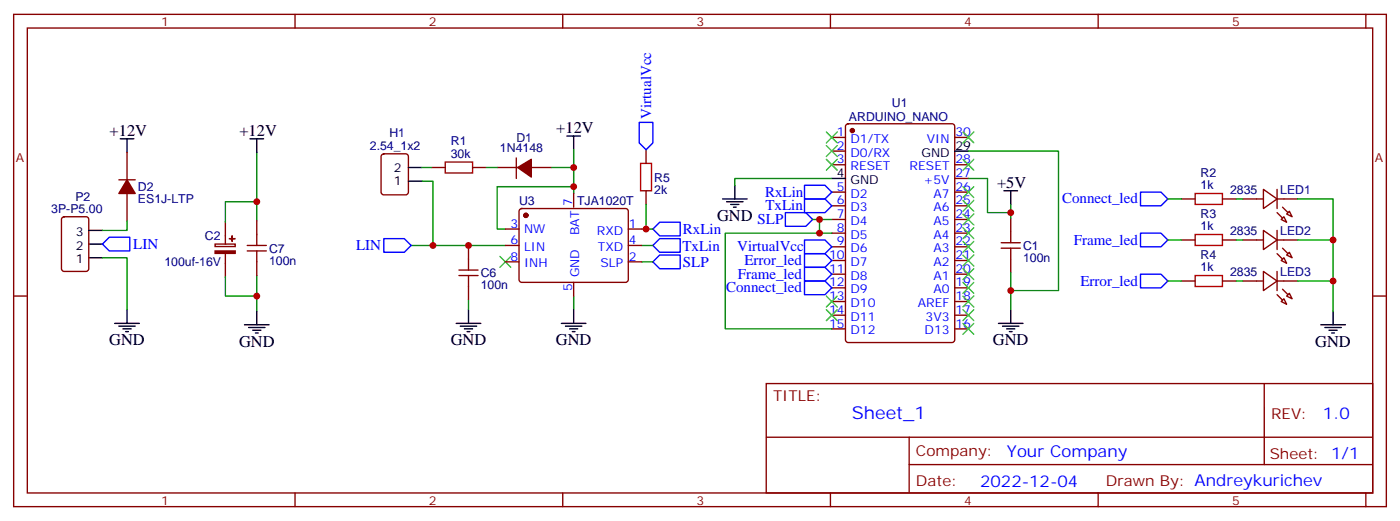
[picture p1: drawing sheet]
<svg xmlns="http://www.w3.org/2000/svg" width="362mm" height="134mm" viewBox="0 0 362 134" stroke-linecap="round" stroke-linejoin="round" font-family="sans-serif">
<g fill="none" stroke="#870000" stroke-width=".35">
<path d="M3.5 3.7h354.6v127h-354.6zM7.1 7.2h347.4v120h-347.4zM76.2 3.7v3.5M145.3 3.7v3.5M214.5 3.7v3.5M283.6 3.7v3.5M352.8 3.7v3.5M32.8 39.3v7.1M98.7 39.9l.4-.2h5.7a.71 .71 0 0 1 .7 .7l-.1 9.4-.6 .5h-5.7l-.5-.3-.2-.4v-9.2zM166.9 38.6v3.6M214.8 35.5h3.6M214.8 39h3.6"/>
<path d="M218.6 32.1l.5-.2h26.8a.71 .71 0 0 1 .7 .7l-.1 55.3-.6 .5h-26.8l-.5-.3-.2-.4v-55.1zM246.6 35.5h3.5M16.1 56.1l.5-.2h5.6a.71 .71 0 0 1 .7 .7v13l-.7 .4h-5.6l-.5-.2-.2-.5v-12.7zM30.7 46.4h4.2M32.8 49.9v7.1M58.2 57.3v5.7M66.3 57v6.3M111.5 43.2h3.5M122.1 43.2h3.5M128.4 43.2h5.3M130.5 59.1h3.6M133.3 40.7v5.3"/>
<path d="M134.3 54l.5-.2h26.8a.71 .71 0 0 1 .7 .7v17.6l-.3 .5-.4 .2h-26.8l-.5-.2-.2-.5v-17.6zM137.2 43.2h5.3M148.2 49.9v3.5M162.3 59.1h3.5M166.9 49.2v3.5M214.8 42.5h3.6M214.8 49.6h3.6M214.8 53.1h3.6M214.8 56.6h3.6M246.6 42.5h3.5M246.6 49.6h3.5M246.6 53.1h3.5"/>
<path d="M246.6 56.6h3.5M246.6 46h3.5M261.1 56.3v6.3M305.2 51.3h3.5M315.7 51.3h3.6M321 51.3h5.3M326.3 48.9l3.5 2.4-3.5 2.5zM326.3 59.4l3.5 2.5-3.5 2.5zM329.8 51.3h5.3M329.8 48.9v4.9M329.8 59.4v5M330.9 56.6l.7-.7 .7 1.4z"/>
<path d="M333 54.5l.7 1.4-1.4-.7zM3.5 76.4h3.6M55.6 63h5.1v.6h-5.1zM58.2 65.4v6M63.9 64.7h4.9M66.3 64.7v6.4M118.5 71.1h5M121 63.3v6.4M121 71.1v6.3M130.5 67.6h3.6M130.5 63.3h3.6M148.2 72.8v3.6"/>
<path d="M162.3 67.6h3.5M162.3 63.3h3.5M214.8 60.1h3.6M214.8 63.7h3.6M214.8 67.2h3.6M214.8 70.7h3.6M214.8 74.3h3.6M214.8 77.8h3.6M246.6 60.1h3.5M246.6 63.7h3.5M246.6 67.2h3.5M246.6 70.7h3.5"/>
<path d="M246.6 74.3h3.5M246.6 77.8h3.5M258.6 64h4.9M261.1 64v6.4M305.2 61.9h3.5M305.2 72.5h3.5M315.7 61.9h3.6M315.7 72.5h3.6M321 61.9h5.3M321 72.5h5.3M326.3 70l3.5 2.5-3.5 2.5zM329.8 61.9h5.3"/>
<path d="M329.8 72.5h5.3M329.8 70v5M330.9 67.2l.7-.7 .7 1.4zM330.9 77.8l.7-.7 .7 1.4zM332.3 65.8l.7-.7 .7 1.4zM333 75.7l.7 1.4-1.4-.7zM354.5 76.4h3.6M197.9 99h156.6v28.2h-156.6zM214.8 81.3h3.6M214.8 84.8h3.6M246.6 81.3h3.5M246.6 84.8h3.5"/>
<path d="M326.5 99v20.9M197.9 112.8h156.5M234.8 119.9h119.6M234.8 112.8v14.1M76.2 127.2v3.5M145.3 127.2v3.5M214.5 127.2v3.5M283.6 127.2v3.5M352.8 127.2v3.5"/>
</g>
<g fill="#870000" stroke="#870000" stroke-width=".35">
<path d="M63.9 63.3h4.9z"/>
<path d="M59.9 60.9l.1 1.4z"/>
<path d="M59.3 61.6h1.4z"/>
<path d="M55.6 64.7h5.1v.7h-5.1z"/>
<path d="M118.5 69.7h5z"/>
<path d="M133.7 43.2l3.5-2.1v4.6z"/>
<path d="M258.6 62.6h4.9z"/>
<path d="M331.3 53.4l1.4 1.5z"/>
<path d="M329.8 54.9l1.5 1.4z"/>
<path d="M331.3 64l1.4 1.4z"/>
<path d="M329.8 65.4l1.5 1.5z"/>
<path d="M331.3 74.6l1.4 1.4z"/>
<path d="M329.8 76l1.5 1.4z"/>
<path d="M32.8 46.4l2.1 3.5h-4.2z"/>
<circle cx="220.1" cy="33.7" r=".53"/>
<circle cx="135.8" cy="55.6" r=".53"/>
</g>
<g fill="none" stroke="#000" stroke-width=".35">
<path d="M31 35.8h3.6M32.8 35.8v3.5M64.6 35.8h3.5M66.3 35.8v3.5M146.4 35.1h3.5M148.2 35.1v3.5M246.6 39h3.5M22.9 59.4h3.6M105.5 46.7h3.5M105.5 43.2h3.5M186.6 51.3h6.4M187.7 52h4.2"/>
<path d="M188.7 52.7h2.2M189.4 53.4h.7M189.8 47.8v3.5M214.8 46h3.6M259.3 49.2h3.5M261.1 49.2v3.5M22.9 63h3.6M22.9 66.5h3.6M32.8 79.9v3.5M121 79.9v3.5M148.2 79.9v3.5M261.1 79.9v3.5"/>
<path d="M29.6 83.4h6.4M30.7 84.1h4.2M31.7 84.8h2.2M32.5 85.5h.7M63.1 83.8h6.4M64.2 84.5h4.2M65.3 85.2h2.1M66 85.9h.7M66.3 80.3v3.5M117.8 83.4h6.4M118.9 84.1h4.2M119.9 84.8h2.2"/>
<path d="M120.6 85.5h.8M145 83.4h6.3M146 84.1h4.3M147.1 84.8h2.1M147.8 85.5h.7M257.9 83.4h6.3M258.9 84.1h4.3M260 84.8h2.1M260.7 85.5h.7M341.1 83.8h6.4M342.2 84.5h4.2M343.3 85.2h2.1"/>
<path d="M344 85.9h.7M344.3 80.3v3.5"/>
</g>
<g fill="none" stroke="#008700" stroke-width=".35">
<path d="M66.3 39.3v17.7M148.2 38.6v11.3M250.1 39h23.3v36h-12.3M32.8 57v2.4h-6.3M66.3 52h-8.1v5.3M109 46.7h2.8v16.6M109 43.2h2.5M125.6 43.2h2.8M142.5 43.2h5.7M148.2 48.2h-19.8v10.9h2.1M165.8 59.1h2.8M166.9 52.7v6.4"/>
<path d="M209.9 56.6h4.9M211.7 56.6v3.5h3.1M214.8 46h-25v1.8M250.1 46h5v8.9h6M261.1 52.7v3.6M301.6 51.3h3.6M319.3 51.3h1.7M335.1 51.3h9.2v29M26.5 66.5h6.3v13.4M58.2 71.4v5h8.1M66.3 71.1v9.2M106.2 63.3h24.3"/>
<path d="M121 77.4v2.5M148.2 76.4v3.5M165.8 63.3h2.8M165.8 67.6h2.8M211.7 60.1h-24.4v24.7h27.5M261.1 70.4v9.5M301.6 61.9h3.6M301.6 72.5h3.6M319.3 61.9h1.7M319.3 72.5h1.7M335.1 61.9h9.2M335.1 72.5h9.2"/>
</g>
<g fill="none" stroke="#00f" stroke-width=".35">
<path d="M165.1 31.6h3.5v5.3l-1.7 1.7-1.8-1.7zM168.6 59.1l1.8-1.8h5.3v3.6h-5.3zM202.8 54.9h5.3l1.8 1.7-1.8 1.8h-5.3zM207.8 47.8h5.3l1.7 1.8-1.7 1.7h-5.3zM207.8 51.3h5.3l1.7 1.8-1.7 1.8h-5.3zM294.6 49.6h5.3l1.7 1.7-1.7 1.8h-5.3zM26.5 63l1.7-1.8h5.3v3.5h-5.3zM99.1 61.6h5.3l1.8 1.7-1.8 1.8h-5.3zM168.6 67.6l1.8-1.8h5.3v3.5h-5.3zM170.4 61.6h5.3v3.5h-5.3l-1.8-1.8zM207.8 65.4h5.3l1.7 1.8-1.7 1.8h-5.3zM207.8 69h5.3l1.7 1.7-1.7 1.8h-5.3z"/>
<path d="M207.8 72.5h5.3l1.7 1.8-1.7 1.7h-5.3zM207.8 61.9h5.3l1.7 1.8-1.7 1.7h-5.3zM294.6 60.1h5.3l1.7 1.8-1.7 1.8h-5.3zM294.6 70.7h5.3l1.7 1.8-1.7 1.8h-5.3z"/>
</g>
<g fill="none" stroke="#3c3" stroke-width=".35">
<path d="M213.4 34l2.9 2.9M213.4 37.6l2.9 2.8M216.3 34l-2.9 2.9M216.3 37.6l-2.9 2.8M248.7 34l2.8 2.9M251.5 34l-2.8 2.9M213.4 41.1l2.9 2.8M216.3 41.1l-2.9 2.8M248.7 41.1l2.8 2.8M248.7 48.2l2.8 2.8M248.7 51.7l2.8 2.8M248.7 55.2l2.8 2.8"/>
<path d="M248.7 58.7l2.8 2.9M251.5 41.1l-2.8 2.8M251.5 48.2l-2.8 2.8M251.5 51.7l-2.8 2.8M251.5 55.2l-2.8 2.8M251.5 58.7l-2.8 2.9M129.1 66.1l2.8 2.9M131.9 66.1l-2.8 2.9M213.4 79.9l2.9 2.8M213.4 76.4l2.9 2.8M216.3 76.4l-2.9 2.8M216.3 79.9l-2.9 2.8"/>
<path d="M248.7 62.3l2.8 2.8M248.7 65.8l2.8 2.8M248.7 69.3l2.8 2.8M248.7 72.8l2.8 2.9M248.7 76.4l2.8 2.8M248.7 79.9l2.8 2.8M251.5 62.3l-2.8 2.8M251.5 65.8l-2.8 2.8M251.5 69.3l-2.8 2.8M251.5 72.8l-2.8 2.9M251.5 76.4l-2.8 2.8M251.5 79.9l-2.8 2.8"/>
<path d="M248.7 83.4l2.8 2.9M251.5 83.4l-2.8 2.9"/>
</g>
<path d="M115 41.8h7.1v2.8h-7.1zM165.5 42.2h2.8v7h-2.8zM308.7 49.9h7v2.8h-7zM308.7 60.5h7v2.8h-7zM308.7 71.1h7v2.8h-7z" fill="none" stroke="#a10000" stroke-width=".35"/>
<g fill="#c00">
<circle cx="121" cy="63.3" r=".88"/>
<circle cx="111.8" cy="63.3" r=".88"/>
<circle cx="148.2" cy="43.2" r=".88"/>
<circle cx="66.3" cy="52" r=".88"/>
<circle cx="66.3" cy="76.4" r=".88"/>
<circle cx="261.1" cy="54.9" r=".88"/>
<circle cx="261.1" cy="75" r=".88"/>
<circle cx="344.3" cy="61.9" r=".88"/>
<circle cx="344.3" cy="72.5" r=".88"/>
<circle cx="148.2" cy="48.2" r=".88"/>
<circle cx="166.9" cy="59.1" r=".88"/>
<circle cx="211.7" cy="56.6" r=".88"/>
<circle cx="211.7" cy="60.1" r=".88"/>
</g>
<text font-size="4.6" fill="#00f" x="220" y="108">Sheet_1</text>
<g font-size="4.2">
<text x="28.3" y="35.1">+12V</text>
<text x="61.8" y="35.1">+12V</text>
<text x="143.7" y="34.4">+12V</text>
<text x="257.5" y="48.5">+5V</text>
<text x="185.2" y="57">GND SLP</text>
<text x="28.2" y="89.1">GND</text>
<text x="61.7" y="89.4">GND</text>
<text x="116.4" y="89.1">GND</text>
<text x="143.6" y="89.1">GND</text>
<text x="256.5" y="89.1">GND</text>
<text x="339.7" y="89.4">GND</text>
</g>
<g font-size="4.2" fill="#00f">
<text x="341.7" y="108.2">1.0</text>
<text x="260.1" y="117.8">Your Company</text>
<text x="253.2" y="125.6">2022-12-04</text>
</g>
<g font-size="3.9" fill="#00f">
<text x="168.2" y="30.7" transform="rotate(-90 168.2 30.7)">VirtualVcc</text>
<text x="197.6" y="50.8">RxLin</text>
<text x="274.3" y="52.5">Connect_led</text>
<text x="197.7" y="54.3">TxLin</text>
<text x="34.4" y="64.2">LIN</text>
<text x="92" y="64.6">LIN</text>
<text x="176.3" y="64.6">TxLin</text>
<text x="176.4" y="60.4">RxLin</text>
<text x="190.4" y="64.9">VirtualVcc</text>
<text x="277.3" y="63.1">Frame_led</text>
<text x="176.4" y="68.9">SLP</text>
<text x="190.5" y="71.9">Frame_led</text>
<text x="192.3" y="68.4">Error_led</text>
<text x="187.5" y="75.4">Connect_led</text>
<text x="279" y="73.7">Error_led</text>
</g>
<g font-size="3.9" fill="#800">
<text x="199.7" y="103.5">TITLE:</text>
<text x="328.3" y="108.2">REV:</text>
<text x="236.6" y="117.7">Company:</text>
<text x="327.9" y="118.4">Sheet: 1/1</text>
<text x="236.6" y="125.4">Date:</text>
<text x="285.6" y="125.5">Drawn By: Andreykurichev</text>
</g>
<g font-size="3.2" fill="#800">
<text x="41.6" y="6.7">1</text>
<text x="110.8" y="6.7">2</text>
<text x="179.9" y="6.7">3</text>
<text x="249.1" y="6.7">4</text>
<text x="318.2" y="6.7">5</text>
<text x="4.1" y="41.8">A</text>
<text x="355.1" y="41.8">A</text>
<text x="41.6" y="130.2">1</text>
<text x="110.8" y="130.2">2</text>
<text x="179.9" y="130.2">3</text>
<text x="249.1" y="130.2">4</text>
<text x="318.2" y="130.2">5</text>
</g>
<g font-size="3.2" fill="#000080">
<text x="230.4" y="27.7">U1</text>
<text x="100.6" y="35.2">H1</text>
<text x="219.3" y="31.2">ARDUINO_NANO</text>
<text x="95.5" y="38.7">2.54_1x2</text>
<text x="116.4" y="40.7">30k</text>
<text x="116.4" y="37.5">R1</text>
<text x="129.1" y="39.3">1N4148</text>
<text x="133.4" y="36.6">D1</text>
<text x="169" y="46.8">R5</text>
<text x="310.1" y="45.7">R2</text>
<text x="19.5" y="51.9">P2</text>
<text x="35.6" y="52.5">ES1J-LTP</text>
<text x="35.6" y="49.3">D2</text>
<text x="134.1" y="52.8">U3</text>
<text x="149" y="52.8">TJA1020T</text>
<text x="169" y="50">2k</text>
<text x="310.1" y="48.9">1k</text>
<text x="317.7" y="50">2835</text>
<text x="330.7" y="50">LED1</text>
<text x="13.2" y="55">3P-P5.00</text>
<text x="310.1" y="59.4">1k</text>
<text x="310.1" y="56.3">R3</text>
<text x="52.9" y="62">C2</text>
<text x="69.5" y="65.2">C7</text>
<text x="264.2" y="64.5">C1</text>
<text x="317.7" y="60.6">2835</text>
<text x="330.7" y="60.6">LED2</text>
<text x="42.5" y="68.7">100uf-16V</text>
<text x="69.5" y="68.3">100n</text>
<text x="124.2" y="71.4">C6</text>
<text x="264.2" y="67.6">100n</text>
<text x="310.1" y="70">1k</text>
<text x="310.1" y="66.9">R4</text>
<text x="317.7" y="71.1">2835</text>
<text x="330.7" y="71.1">LED3</text>
<text x="124.2" y="74.6">100n</text>
</g>
<g font-size="3.2" fill="#00f">
<text x="216.2" y="35.1">1</text>
<text x="246.8" y="35.1">30</text>
<text x="216.2" y="38.6">2</text>
<text x="219.7" y="36.9">D1/TX</text>
<text x="219.7" y="40.4">D0/RX</text>
<text x="239.4" y="36.9">VIN</text>
<text x="216.2" y="42.2">3</text>
<text x="219.7" y="43.9">RESET</text>
<text x="234.9" y="43.9">RESET</text>
<text x="238.5" y="47.4">+5V</text>
<text x="246.8" y="45.7">27</text>
<text x="246.8" y="42.2">28</text>
<text x="147.8" y="53.3" transform="rotate(-90 147.8 53.3)">7</text>
<text x="216.2" y="49.2">5</text>
<text x="216.2" y="52.7">6</text>
<text x="219.7" y="51">D2</text>
<text x="241.1" y="51">A7</text>
<text x="246.8" y="52.7">25</text>
<text x="246.8" y="49.2">26</text>
<text x="131.9" y="58.7">3</text>
<text x="162.5" y="58.7">1</text>
<text x="216.2" y="56.3">7</text>
<text x="216.2" y="59.8">8</text>
<text x="219.7" y="54.5">D3</text>
<text x="219.7" y="58">D4</text>
<text x="241.1" y="58">A5</text>
<text x="241.1" y="54.5">A6</text>
<text x="246.8" y="59.8">23</text>
<text x="246.8" y="56.3">24</text>
<text x="131.9" y="63">6</text>
<text x="135.4" y="60.1">NW</text>
<text x="135.4" y="64.7">LIN</text>
<text x="149.6" y="60.7" transform="rotate(-90 149.6 60.7)">BAT</text>
<text x="154.1" y="60.5">RXD</text>
<text x="154.4" y="64.7">TXD</text>
<text x="162.5" y="63">4</text>
<text x="216.2" y="63.3">9</text>
<text x="219.7" y="61.6">D5</text>
<text x="219.7" y="65.1">D6</text>
<text x="241.1" y="65.1">A3</text>
<text x="241.1" y="61.6">A4</text>
<text x="246.8" y="63.3">22</text>
<text x="131.9" y="67.2">8</text>
<text x="135.4" y="69">INH</text>
<text x="149.6" y="71.5" transform="rotate(-90 149.6 71.5)">GND</text>
<text x="155.1" y="69">SLP</text>
<text x="162.5" y="67.2">2</text>
<text x="214.2" y="66.9">10</text>
<text x="214.2" y="70.4">11</text>
<text x="219.7" y="68.6">D7</text>
<text x="241.1" y="68.6">A2</text>
<text x="246.8" y="70.4">20</text>
<text x="246.8" y="66.9">21</text>
<text x="147.8" y="75" transform="rotate(-90 147.8 75)">5</text>
<text x="214.2" y="73.9">12</text>
<text x="214.2" y="77.4">13</text>
<text x="219.7" y="72.1">D8</text>
<text x="219.7" y="75.7">D9</text>
<text x="241.1" y="75.7">A0</text>
<text x="241.1" y="72.1">A1</text>
<text x="246.8" y="77.4">18</text>
<text x="246.8" y="73.9">19</text>
<text x="214.2" y="81">14</text>
<text x="219.7" y="79.2">D10</text>
<text x="219.7" y="82.7">D11</text>
<text x="237.1" y="79.2">AREF</text>
<text x="239.1" y="82.7">3V3</text>
<text x="246.8" y="81">17</text>
<text x="214.2" y="84.5">15</text>
<text x="219.7" y="86.3">D12</text>
<text x="238.8" y="86.3">D13</text>
<text x="246.8" y="84.5">16</text>
</g>
<g font-size="3.2">
<text x="238" y="40.4">GND</text>
<text x="246.8" y="38.6">29</text>
<text x="101.7" y="47.8">1</text>
<text x="101.7" y="44.3">2</text>
<text x="216.2" y="45.7">4</text>
<text x="219.7" y="47.4">GND</text>
<text x="19.6" y="64.4">2</text>
<text x="19.6" y="60.9">3</text>
<text x="19.6" y="67.9">1</text>
</g>
</svg>
